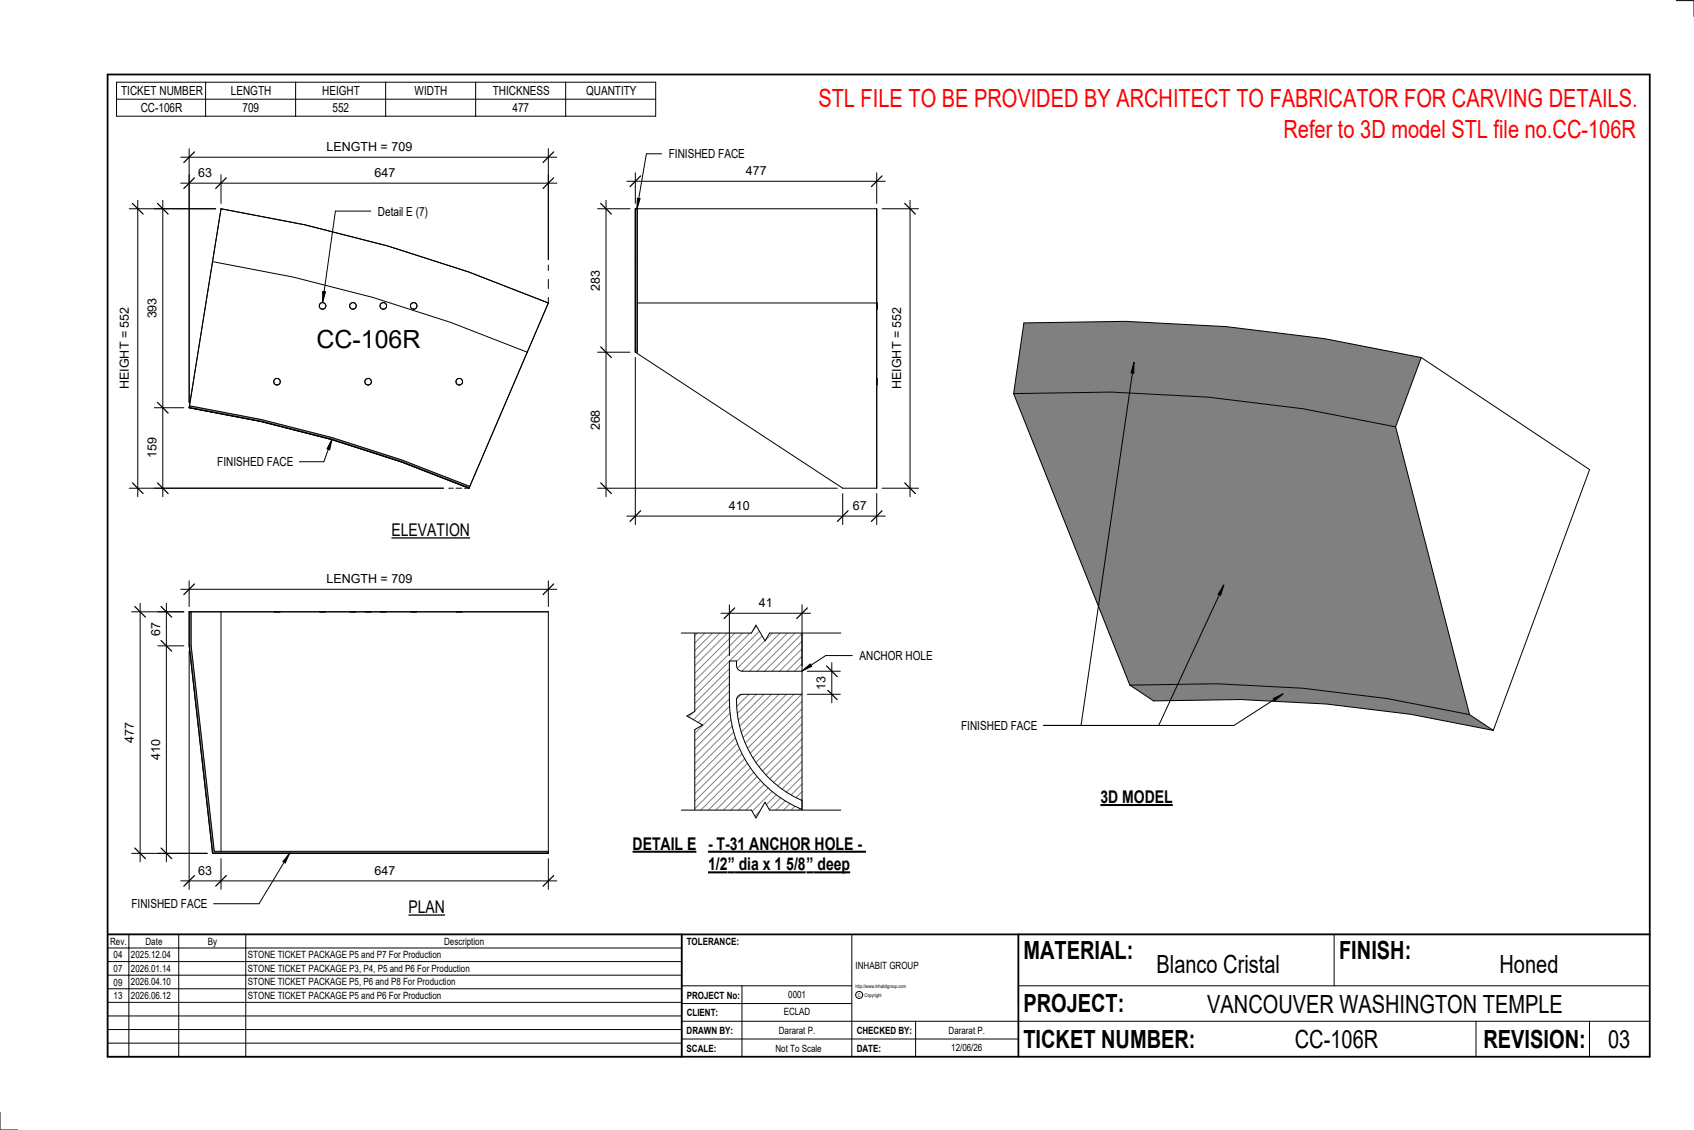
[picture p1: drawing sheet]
<svg xmlns="http://www.w3.org/2000/svg" width="914mm" height="610mm" viewBox="0 0 914 610" stroke-linecap="round" stroke-linejoin="round" font-family="sans-serif">
<path d="M343 113h1v77h-1z" fill="#7c7c7c"/>
<path d="M343 113v50M343 113v77M343 113h130M344 113v77h-1M473 113v50h-129M473 113v150M343 141v49M473 163v4M343 190l112 73h18M473 220v43M473 204v4" fill="none" stroke="#000" stroke-width=".54"/>
<path d="M102 219a652 652 0 0 1 152 43l-1 1a651 651 0 0 0-151-43z" fill="#7c7c7c"/>
<g fill="none" stroke="#000" stroke-width=".54">
<path d="M296 143v3M296 151v5M296 163a759 759 0 0 0-177-50l-17 107M296 163l-43 100M296 160v3M102 220a651 651 0 0 1 151 43M102 220l13-79a731 731 0 0 1 170 49l-32 73M102 220v-1a652 652 0 0 1 152 43l-1 1M242 263h3M246 263h3M251 263h2"/>
<circle cx="174" cy="165" r="1.8"/>
<circle cx="191" cy="165" r="1.8"/>
<circle cx="207" cy="165" r="1.8"/>
<circle cx="223" cy="165" r="1.8"/>
<circle cx="150" cy="206" r="1.8"/>
<circle cx="199" cy="206" r="1.8"/>
<circle cx="248" cy="206" r="1.8"/>
</g>
<path d="M102 330h1v18l13 111h180v1h-181l-13-112z" fill="#7c7c7c"/>
<g fill="none" stroke="#000" stroke-width=".54">
<path d="M102 330h194M102 330h17M102 330v18M103 330v18l13 111h180M119 330h177M119 330v129M148 330h2zM150 330h1zM172 330h2zM174 330h2zM189 330h2zM191 330h1z"/>
<path d="M197 330h2zM199 330h1zM205 330h2zM207 330h2zM222 330h1zM223 330h2zM246 330h2zM248 330h2zM296 330v130M102 348l13 112M115 460h170M115 460h181"/>
<path d="M119 460h177"/>
</g>
<g fill="#808080">
<path d="M553 174a777 777 0 0 1 214 19l-14 37a740 740 0 0 0-206-18z"/>
<path d="M610 370a666 666 0 0 1 183 16l13 8a659 659 0 0 0-183-16z"/>
<path d="M547 212a748 748 0 0 1 206 18l40 156a659 659 0 0 0-183-16z"/>
</g>
<path d="M767 193a777 777 0 0 0-214-19l-6 38M767 193l91 60-52 141M767 193l-14 37M547 212a748 748 0 0 1 206 18M547 212l63 158M753 230l40 156M610 370l13 8a666 666 0 0 1 183 16M610 370a666 666 0 0 1 183 16M793 386l13 8" fill="none" stroke="#000" stroke-width=".54"/>
<path d="M371 336v106h62v-5a64 64 0 0 1-39-59v-21h4v4l2 1h33v-26zM398 375v1a58 58 0 0 0 35 56v-57h-32z" fill="#fff"/>
<g fill="none" stroke="#808080" stroke-width=".54">
<path d="M373 336l-2 3M377 336l-6 7M382 336l-11 11M386 336l-15 15M390 336l-19 19M394 336l-23 23M398 336l-27 27M402 336l-31 31M406 336l-35 36M410 336l-39 40M414 336l-43 44M418 336l-20 21"/>
<path d="M422 336l-24 25M426 336l-25 26M430 336l-25 26M433 338l-24 24M433 342l-20 20M433 346l-16 16M433 350l-12 12M433 354l-8 8M433 358l-4 4M394 361l-23 23M394 365l-23 23M394 369l-23 23"/>
<path d="M394 373l-23 23M394 377l-23 23M400 375l-2 2M404 375l-6 6M408 375l-10 10M412 375l-13 13M416 375l-17 17M421 375l-21 20M425 375l-24 23M429 375l-27 26M433 375l-29 29M433 378l-28 28"/>
<path d="M394 381l-23 23M394 385l-23 23M395 388l-24 24M395 392l-24 24M396 395l-25 25M397 398l-26 26M433 382l-27 27M433 386l-25 25M433 391l-23 23M433 395l-21 21M433 399l-20 19M398 401l-27 27"/>
<path d="M399 404l-28 28M401 407l-30 29M402 409l-31 32M403 412l-29 30M405 414l-27 28M407 417l-25 25M409 419l-23 23M433 403l-17 17M433 407l-15 15M433 411l-13 13M433 415l-11 11M433 419l-8 8"/>
<path d="M411 421l-21 21M413 423l-19 19M415 425l-17 17M417 427l-15 15M419 429l-13 13M421 430l-11 12M424 432l-10 10M426 434l-8 8M429 435l-7 7M432 436l-6 6M433 423l-6 6M433 427l-3 3"/>
<path d="M433 431l-1 1M433 439l-2 3"/>
</g>
<path d="M338 98h140M343 93v17M473 93v17M371 336h62v106h-62zM433 362h-33l-2-1v-4h-4a122 122 0 0 0 1 36 63 63 0 0 0 38 44M433 375h-32h-2l-1 1a58 58 0 0 0 35 56" fill="none" stroke="#000" stroke-width=".54"/>
<path d="M346 95l-6 6M476 95l-6 6" fill="none" stroke="#000" stroke-width=".67"/>
<path d="M403 88h11v8h-11z" fill="#fff"/>
<path d="M476 113h20M491 108v160M476 263h20" fill="none" stroke="#000" stroke-width=".54"/>
<path d="M488 110l6 5M488 261l6 5" fill="none" stroke="#000" stroke-width=".67"/>
<path d="M480 166h8v44h-8z" fill="#fff"/>
<path d="M323 113h17M327 108v160M323 190h17M323 263h129" fill="none" stroke="#000" stroke-width=".54"/>
<path d="M324 110l6 5M324 187l6 6M324 261l6 5" fill="none" stroke="#000" stroke-width=".67"/>
<g fill="#fff">
<path d="M318 146h7v11h-7z"/>
<path d="M318 221h7v11h-7z"/>
</g>
<path d="M343 193v90M338 278h140M455 266v17M473 266v17" fill="none" stroke="#000" stroke-width=".54"/>
<path d="M346 276l-6 5M458 276l-6 5M476 276l-6 5" fill="none" stroke="#000" stroke-width=".67"/>
<g fill="#fff">
<path d="M393 269h11v8h-11z"/>
<path d="M460 269h8v8h-8z"/>
<path d="M171 175h56v16h-56z"/>
</g>
<path d="M98 85h203M102 80v137M296 80v60" fill="none" stroke="#000" stroke-width=".54"/>
<path d="M105 82l-6 6M299 82l-6 6" fill="none" stroke="#000" stroke-width=".67"/>
<path d="M176 75h46v8h-46z" fill="#fff"/>
<path d="M98 99h203M102 94v123M119 94v16M296 94v46" fill="none" stroke="#000" stroke-width=".54"/>
<path d="M105 96l-6 6M122 96l-6 6M299 96l-6 6" fill="none" stroke="#000" stroke-width=".67"/>
<g fill="#fff">
<path d="M107 89h7v8h-7z"/>
<path d="M202 89h11v8h-11z"/>
</g>
<path d="M70 113h46M74 108v160M70 263h169" fill="none" stroke="#000" stroke-width=".54"/>
<path d="M71 110l6 5M71 261l6 5" fill="none" stroke="#000" stroke-width=".67"/>
<path d="M64 166h7v44h-7z" fill="#fff"/>
<path d="M83 113h33M88 108v160M83 220h16M83 263h156" fill="none" stroke="#000" stroke-width=".54"/>
<path d="M85 110l6 5M85 217l6 6M85 261l6 5" fill="none" stroke="#000" stroke-width=".67"/>
<g fill="#fff">
<path d="M78 161h8v11h-8z"/>
<path d="M78 236h8v11h-8z"/>
</g>
<path d="M174 157h2l-2 6z" fill="#000"/>
<path d="M200 114h-19l-7 49M174 157h2l-2 6z" fill="none" stroke="#000" stroke-width=".54"/>
<path d="M204 110h27v8h-27z" fill="#fff"/>
<path d="M98 318h203M102 313v14M296 313v14" fill="none" stroke="#000" stroke-width=".54"/>
<path d="M105 315l-6 6M299 315l-6 6" fill="none" stroke="#000" stroke-width=".67"/>
<path d="M176 308h46v8h-46z" fill="#fff"/>
<path d="M102 351v129M98 475h203M119 463v17M296 463v17" fill="none" stroke="#000" stroke-width=".54"/>
<path d="M105 472l-6 6M122 472l-6 6M299 472l-6 6" fill="none" stroke="#000" stroke-width=".67"/>
<g fill="#fff">
<path d="M202 466h11v7h-11z"/>
<path d="M107 466h7v7h-7z"/>
</g>
<path d="M71 330h28M76 325v140M71 460h41" fill="none" stroke="#000" stroke-width=".54"/>
<path d="M73 327l6 6M73 457l6 6" fill="none" stroke="#000" stroke-width=".67"/>
<path d="M66 390h8v11h-8z" fill="#fff"/>
<path d="M85 330h14M90 325v140M85 348h14M85 460h27" fill="none" stroke="#000" stroke-width=".54"/>
<path d="M87 327l6 6M87 346l6 5M87 457l6 6" fill="none" stroke="#000" stroke-width=".67"/>
<g fill="#fff">
<path d="M80 399h8v11h-8z"/>
<path d="M80 336h8v7h-8z"/>
<path d="M341 450h35v11h-35z"/>
</g>
<path d="M341 459h35" fill="none" stroke="#000" stroke-width="1.1" stroke-linecap="butt"/>
<g fill="#fff">
<path d="M382 450h86v11h-86z"/>
<path d="M382 461h11v11h-11z"/>
<path d="M393 461h4v11h-4z"/>
<path d="M397 461h38v11h-38z"/>
<path d="M435 461h4v11h-4z"/>
<path d="M439 461h20v11h-20z"/>
</g>
<path d="M382 459h85M382 471h53M435 471h24" fill="none" stroke="#000" stroke-width="1.1" stroke-linecap="butt"/>
<path d="M368 336h7v48l-4 2 8 5-4 3v48h-7z" fill="#fff"/>
<path d="M375 336v48l-4 2 8 5-4 3v48M460 354h-14l-13 8M433 362l4-4 1 1z" fill="none" stroke="#000" stroke-width=".54"/>
<path d="M433 362l4-4 1 1z" fill="#000"/>
<g fill="#fff">
<path d="M464 350h39v8h-39z"/>
<path d="M368 335h86v7h-39l-2 4-5-9-2 5h-38z"/>
</g>
<path d="M368 342h38l2-5 5 9 2-4h39" fill="none" stroke="#000" stroke-width=".54"/>
<path d="M368 437h38l2 4 5-8 2 4h39v7h-86z" fill="#fff"/>
<path d="M449 358v21M436 375h18M436 362h18M368 437h38l2 4 5-8 2 4h39" fill="none" stroke="#000" stroke-width=".54"/>
<path d="M446 359l6 6M446 372l6 5" fill="none" stroke="#000" stroke-width=".67"/>
<path d="M440 365h7v7h-7z" fill="#fff"/>
<path d="M389 331h49M394 326v28M433 326v33" fill="none" stroke="#000" stroke-width=".54"/>
<path d="M397 328l-6 6M436 328l-6 6" fill="none" stroke="#000" stroke-width=".67"/>
<path d="M410 321h7v8h-7z" fill="#fff"/>
<g fill="none" stroke="#000" stroke-width=".54">
<path d="M905 0h9v9M460 504v66M720 504v28M891 504h-341v37M368 532h92M401 532v38M550 532h341M368 551h523M368 541h92M494 551v19M797 551v19M858 551v19"/>
<path d="M368 561h182M0 600v10h10"/>
<circle cx="464" cy="537" r="1.9"/>
</g>
<path d="M58 40h833v530h-833zM58 504h833M368 504v66M550 504v66" fill="none" stroke="#000" stroke-width=".96"/>
<g fill="#fff">
<path d="M652 534h192v15h-192z"/>
<path d="M513 562h17v6h-17z"/>
<path d="M425 533h10v6h-10z"/>
<path d="M423 543h15v6h-15z"/>
<path d="M420 553h20v6h-20z"/>
<path d="M624 513h68v15h-68z"/>
<path d="M809 513h33v15h-33z"/>
<path d="M512 553h20v6h-20z"/>
<path d="M699 553h45v15h-45z"/>
<path d="M442 45h443v16h-443z"/>
<path d="M868 553h12v15h-12z"/>
<path d="M61 512h5v6h-5z"/>
<path d="M61 520h5v6h-5z"/>
<path d="M61 527h5v6h-5z"/>
<path d="M61 534h5v6h-5z"/>
</g>
<path d="M58 504h310v66h-310zM58 519h310M58 511h310M70 504v66M96 504v66M133 504v66M58 533h310M58 526h310M58 555h310M58 548h310M58 541h310M58 563h310" fill="none" stroke="#000" stroke-width=".54"/>
<path d="M211 281h43v10h-43z" fill="#fff"/>
<path d="M211 290h43" fill="none" stroke="#000" stroke-width=".69" stroke-linecap="butt"/>
<path d="M220 484h20v11h-20z" fill="#fff"/>
<path d="M220 494h20" fill="none" stroke="#000" stroke-width=".69" stroke-linecap="butt"/>
<path d="M594 424h39v12h-39z" fill="#fff"/>
<path d="M594 434h39" fill="none" stroke="#000" stroke-width="1.1" stroke-linecap="butt"/>
<path d="M693 62h192v15h-192z" fill="#fff"/>
<path d="M63 44h291v19h-291zM63 54h291M111 44v19M160 44v19M208 44v19M257 44v19M305 44v19M156 460l-2 6-1-1zM156 460l-16 28h-25" fill="none" stroke="#000" stroke-width=".54"/>
<path d="M156 460l-2 6-1-1z" fill="#000"/>
<path d="M71 484h41v7h-41z" fill="#fff"/>
<path d="M344 107h2l-2 6z" fill="#000"/>
<path d="M357 83h-8l-5 30M344 107h2l-2 6z" fill="none" stroke="#000" stroke-width=".54"/>
<path d="M361 79h41v8h-41z" fill="#fff"/>
<path d="M179 237l-1 6-1-1zM179 237l-4 12h-13" fill="none" stroke="#000" stroke-width=".54"/>
<path d="M179 237l-1 6-1-1z" fill="#000"/>
<path d="M117 245h41v8h-41z" fill="#fff"/>
<path d="M612 196v5h-1zM612 196l-28 195M661 316l-2 5h-2zM661 316l-36 75M687 377l6-3-5 4zM693 374l-27 17h-103" fill="none" stroke="#000" stroke-width=".54"/>
<path d="M612 196v5h-1zM661 316l-2 5h-2zM687 377l6-3-5 4z" fill="#000"/>
<path d="M519 388h40v7h-40z" fill="#fff"/>
<g font-size="13.5" fill="#f00">
<text x="442" y="58">STL FILE TO BE PROVIDED BY ARCHITECT TO FABRICATOR FOR CARVING DETAILS.</text>
<text x="693" y="75">Refer to 3D model STL file no.CC-106R</text>
</g>
<g font-size="13.5">
<text x="171" y="188">CC-106R</text>
<text x="552" y="517">MATERIAL:</text>
<text x="723" y="517">FINISH:</text>
<text x="624" y="525">Blanco Cristal</text>
<text x="809" y="525">Honed</text>
<text x="552" y="546">PROJECT:</text>
<text x="652" y="546">VANCOUVER WASHINGTON TEMPLE</text>
<text x="552" y="565">TICKET NUMBER:</text>
<text x="699" y="565">CC-106R</text>
<text x="801" y="565">REVISION:</text>
<text x="868" y="565">03</text>
</g>
<g font-size="9.4">
<text x="211" y="289">ELEVATION</text>
<text x="594" y="433">3D MODEL</text>
<text x="341" y="458">DETAIL E</text>
<text x="382" y="458">- T-31 ANCHOR HOLE -</text>
<text x="382" y="470">1/2</text>
<text x="393" y="470">”</text>
<text x="399" y="470">dia x 1 5/8</text>
<text x="435" y="470">”</text>
<text x="441" y="470">deep</text>
<text x="220" y="493">PLAN</text>
</g>
<g font-size="6.7">
<text x="65" y="51">TICKET NUMBER</text>
<text x="125" y="51">LENGTH</text>
<text x="174" y="51">HEIGHT</text>
<text x="224" y="51">WIDTH</text>
<text x="266" y="51">THICKNESS</text>
<text x="316" y="51">QUANTITY</text>
<text x="76" y="60">CC-106R</text>
<text x="131" y="60">709</text>
<text x="179" y="60">552</text>
<text x="277" y="60">477</text>
<text x="176" y="81">LENGTH = 709</text>
<text x="361" y="85">FINISHED FACE</text>
<text x="107" y="95">63</text>
<text x="202" y="95">647</text>
<text x="403" y="94">477</text>
<text x="204" y="116">Detail E (7)</text>
<text x="324" y="157" transform="rotate(-90 324 157)">283</text>
<text x="85" y="172" transform="rotate(-90 85 172)">393</text>
<text x="70" y="210" transform="rotate(-90 70 210)">HEIGHT = 552</text>
<text x="486" y="210" transform="rotate(-90 486 210)">HEIGHT = 552</text>
<text x="324" y="232" transform="rotate(-90 324 232)">268</text>
<text x="85" y="247" transform="rotate(-90 85 247)">159</text>
<text x="117" y="251">FINISHED FACE</text>
<text x="393" y="275">410</text>
<text x="460" y="275">67</text>
<text x="176" y="315">LENGTH = 709</text>
<text x="410" y="327">41</text>
<text x="86" y="343" transform="rotate(-90 86 343)">67</text>
<text x="464" y="356">ANCHOR HOLE</text>
<text x="446" y="372" transform="rotate(-90 446 372)">13</text>
<text x="519" y="394">FINISHED FACE</text>
<text x="72" y="401" transform="rotate(-90 72 401)">477</text>
<text x="86" y="410" transform="rotate(-90 86 410)">410</text>
<text x="107" y="472">63</text>
<text x="202" y="472">647</text>
<text x="71" y="490">FINISHED FACE</text>
</g>
<g font-size="5.4">
<text x="59" y="510">Rev.</text>
<text x="79" y="510">Date</text>
<text x="112" y="510">By</text>
<text x="240" y="510">Description</text>
<text x="371" y="510">TOLERANCE:</text>
<text x="61" y="517">04</text>
<text x="71" y="517">2025.12.04</text>
<text x="134" y="517">STONE TICKET PACKAGE P5 and P7 For Production</text>
<text x="61" y="525">07</text>
<text x="71" y="524">2026.01.14</text>
<text x="134" y="524">STONE TICKET PACKAGE P3, P4, P5 and P6 For Production</text>
<text x="462" y="523">INHABIT GROUP</text>
<text x="61" y="532">09</text>
<text x="71" y="532">2026.04.10</text>
<text x="134" y="532">STONE TICKET PACKAGE P5, P6 and P8 For Production</text>
<text x="61" y="539">13</text>
<text x="71" y="539">2026.06.12</text>
<text x="134" y="539">STONE TICKET PACKAGE P5 and P6 For Production</text>
<text x="371" y="539">PROJECT No:</text>
<text x="425" y="538">0001</text>
<text x="371" y="548">CLIENT:</text>
<text x="423" y="548">ECLAD</text>
<text x="371" y="558">DRAWN BY:</text>
<text x="420" y="558">Dararat P.</text>
<text x="462" y="558">CHECKED BY:</text>
<text x="512" y="558">Dararat P.</text>
<text x="371" y="567">SCALE:</text>
<text x="419" y="567">Not To Scale</text>
<text x="462" y="567">DATE:</text>
<text x="513" y="567">12/06/26</text>
</g>
<g font-size="2.7">
<text x="462" y="533">http://www.inhabitgroup.com</text>
<text x="463" y="538">C</text>
<text x="467" y="538">Copyright</text>
</g>
</svg>
